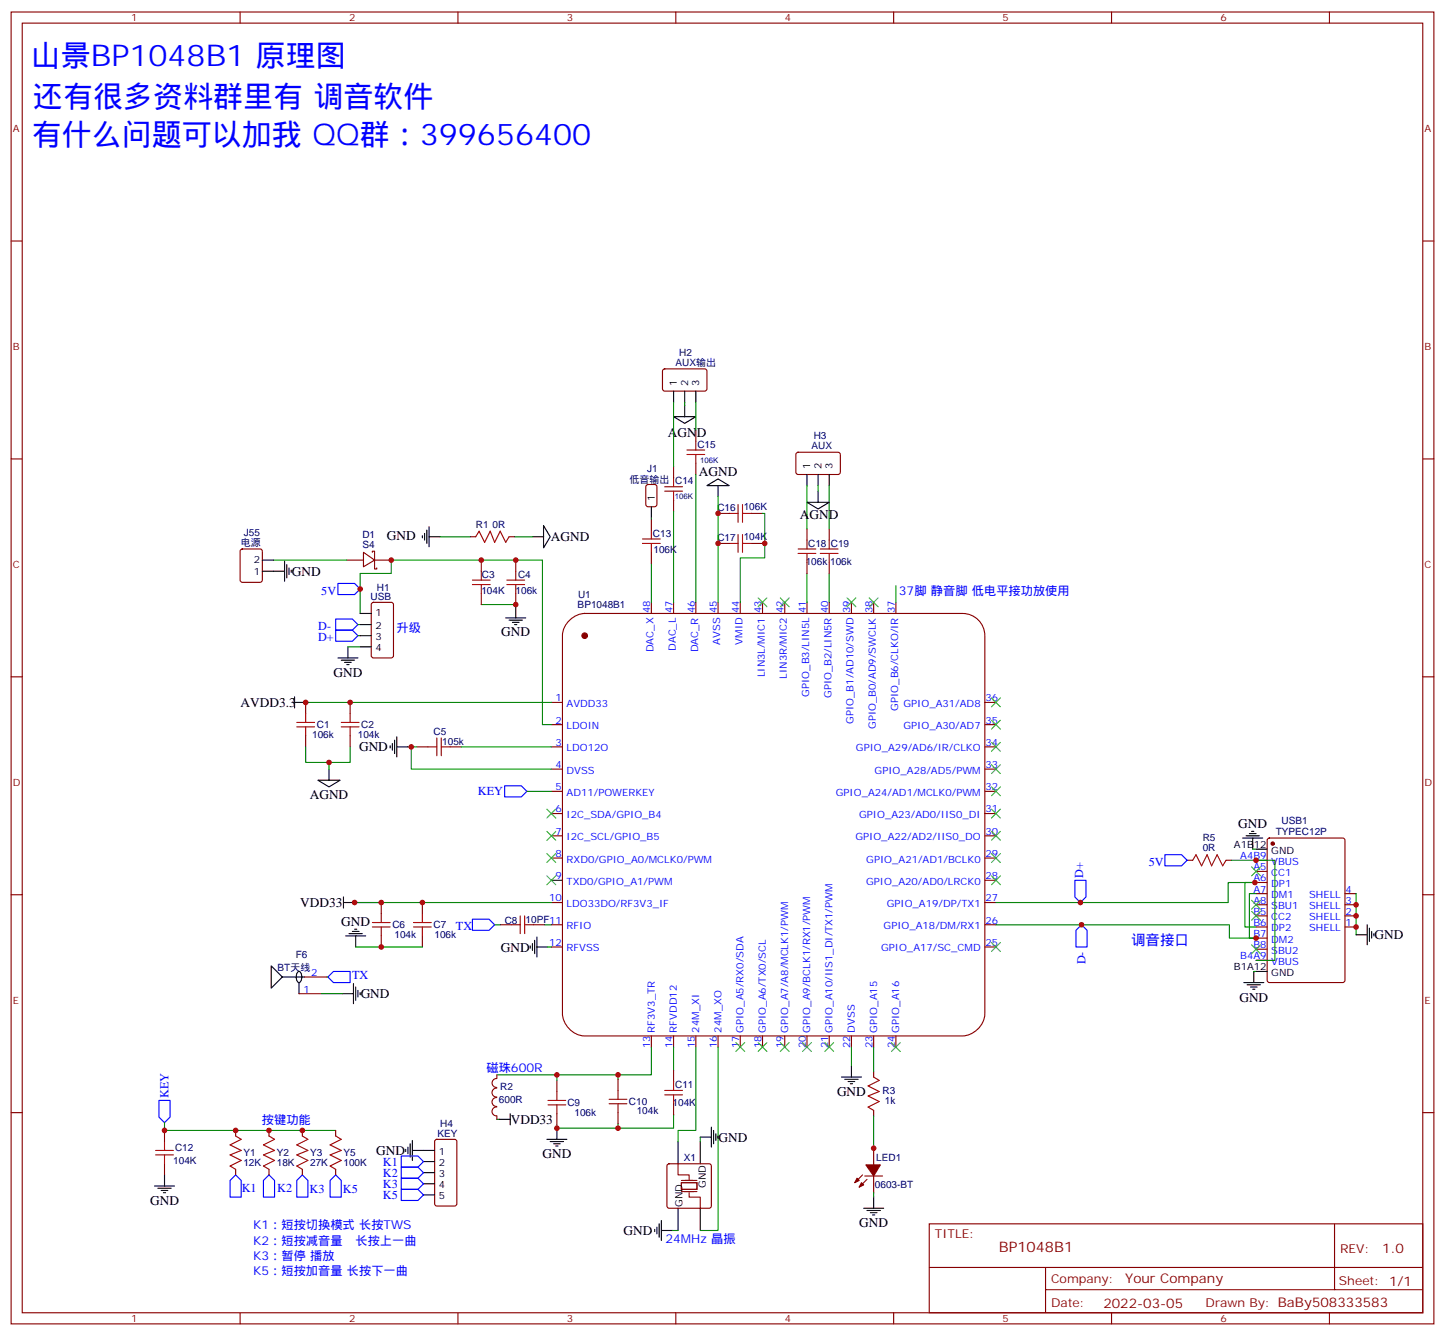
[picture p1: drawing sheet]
<svg xmlns="http://www.w3.org/2000/svg" width="459mm" height="424mm" viewBox="0 0 459 424" stroke-linecap="round" stroke-linejoin="round" font-family="sans-serif">
<g fill="none" stroke="#870000" stroke-width=".35">
<path d="M3.5 3.8h451.6v416.3h-451.6zM7.1 7.3h444.5v409.3h-444.5zM76.2 3.8v3.5M145.3 3.8v3.5M214.5 3.8v3.5M283.6 3.8v3.5M352.8 3.8v3.5M421.9 3.8v3.5M3.5 76.5h3.6M451.6 76.5h3.5M210.5 117.3l.5-.2h12.9l.5 .7-.1 5.9-.6 .4-13-.1-.4-.6v-5.6zM220.8 136.5v3.5"/>
<path d="M3.5 145.6h3.6M205.2 153.9l.5-.2h2.1l.6 .5 .1 5.9-.5 .6-2.3 .1-.7-.5v-5.9zM213.8 148.1v3.5M213.8 158.7v3.5M220.8 147v3.6M252.8 143.7l.5-.2 13 .1 .4 .6-.1 5.9-.6 .5-13-.1-.4-.6v-5.7zM451.6 145.6h3.5M76.4 174.4l.5-.2h5.6l.7 .4 .1 9.5-.5 .6-5.9 .1-.6-.5-.1-9.4zM110.1 177.7h5.3M115.4 175.3l3.5 2.4-3.5 2.1zM118.2 175.3v-.4h.7v2.8M118.9 177.7v2.9h.7v-.4"/>
<path d="M118.9 177.7h5.3M149.2 170.3h1.8M152.8 177.7v3.6M161.6 170.3h1.7M163.7 177.7v3.6M206.7 164.7v3.5M206.7 175.3v3.5M227.9 162.9h3.5M227.9 172.4h3.5M238.5 162.9h3.5M238.5 172.4h3.5M256.1 167.9v3.5"/>
<path d="M256.1 178.4v3.6M263.2 167.9v3.5M263.2 178.4v3.6M118.1 191.3l.4-.2h5.7l.6 .5 .1 16.5-.5 .6-5.9 .1-.6-.5-.1-16.5zM152.8 188.3v3.5M163.7 188.3v3.5M180.5 197.1a7.4 7.4 0 0 1 5.1-2.4h119.9a7.1 7.1 0 0 1 7.1 7v120a7.6 7.6 0 0 1-7.1 7h-119.9a7.6 7.6 0 0 1-7.1-7v-120a6.7 6.7 0 0 1 2-4.6zM206.7 191.1v3.6M213.8 191.1v3.6M220.8 191.1v3.6M227.9 191.1v3.6M234.9 191.1v3.6"/>
<path d="M242 191.1v3.6M249.1 191.1v3.6M256.1 191.1v3.6M263.2 191.1v3.6M270.2 191.1v3.6M277.3 191.1v3.6M284.3 191.1v3.6M3.5 214.8h3.6M451.6 214.8h3.5M97 222.9v3.5M97 233.5v3.5M111.1 222.9v3.5"/>
<path d="M111.1 233.5v3.5M132.3 237h3.5M142.9 237h3.5M175 222.9h3.5M175 229.9h3.5M175 237h3.5M312.6 222.9h3.5M312.6 229.9h3.5M312.6 237h3.5M175 244.1h3.5M175 251.1h3.5M175 258.2h3.5"/>
<path d="M312.6 244.1h3.5M312.6 251.1h3.5M312.6 258.2h3.5M175 265.2h3.5M175 272.3h3.5M312.6 265.2h3.5M312.6 272.3h3.5M312.6 279.3h3.5M376.8 273h1.7M389.1 273h1.8M398.6 273h3.6M398.6 276.5h3.6"/>
<path d="M402.4 266.1l.5-.2h23.3l.6 .5 .1 44.7-.5 .6-23.5 .1-.7-.5v-44.7zM3.5 283.9h3.6M121 286.4v3.5M121 297v3.5M134.1 286.4v3.5M134.1 297v3.5M158.7 293.4h3.6M169.3 293.4h3.6M175 286.4h3.5M175 293.4h3.5M312.6 286.4h3.5M312.6 293.4h3.5"/>
<path d="M398.6 280h3.6M398.6 283.6h3.6M398.6 287.1h3.6M398.6 290.6h3.6M398.6 294.1h3.6M398.6 297.7h3.6M426.9 283.6h3.5M426.9 287.1h3.5M426.9 290.6h3.5M426.9 294.1h3.5M451.6 283.9h3.5M94.9 315.3h7.1"/>
<path d="M96.7 310h7M175 300.5h3.5M312.6 300.5h3.5M398.6 301.2h3.6M398.6 304.7h3.6M206.7 328.7v3.5M213.8 339.7v3.5M220.8 328.7v3.5M227.9 328.7v3.5M234.9 328.7v3.5M242 328.7v3.5M249.1 328.7v3.5"/>
<path d="M256.1 328.7v3.5M263.2 328.7v3.5M270.2 328.7v3.5M277.3 328.7v3.5M284.3 328.7v3.5M3.5 353.1h3.6M52.2 358.7v3.5M74.8 358.7v1.8M85.4 358.7v1.8M96 358.7v1.8M106.5 358.7v1.8M157.7 348.3a1.41 1.41 0 0 0-1.5 1.4 1.41 1.41 0 0 0 1.5 1.4"/>
<path d="M157.7 345.3a1.41 1.41 0 0 0-1.5 1.4 1.41 1.41 0 0 0 1.5 1.4M157.7 351.3a1.41 1.41 0 0 0-1.5 1.4 1.41 1.41 0 0 0 1.5 1.4v1.1M157.7 342.2a1.41 1.41 0 0 0-1.5 1.4 1.41 1.41 0 0 0 1.5 1.5M157.7 341.1v1M176.7 342.8v3.6M176.7 353.4v3.5M196.1 342.5v3.5M196.1 353.1v3.5M213.8 350.2v3.6M277.3 340v1.8M277.3 352.4v1.7M451.6 353.1h3.5"/>
<path d="M52.2 369.3v3.5M74.8 371.1v1.7M85.4 371.1v1.7M96 371.1v1.7M106.5 371.1v1.7M138.2 361.7l.4-.2h5.7l.6 .5 .1 20-.5 .6-5.9 .1-.6-.5-.1-20zM211.9 369.5l.5-.2h12.7l.5 .2 .2 .5v12.7l-.3 .5-.4 .2h-12.7l-.5-.2-.2-.5v-12.7zM273.8 372.8l-2.5 2.5M274.5 373.2h5.6M275.2 374.2l-2.5 2.5M277.3 364.3v5.3M277.3 373.2v5.3"/>
<path d="M294.9 388.3h156.7v28.3h-156.7zM423.5 388.4l.1 20.8M76.2 416.6v3.5M145.3 416.6v3.5M214.5 416.6v3.5M283.6 416.6v3.5M295 402.2h156.4M331.8 409.2h119.6M331.8 402.2v14.1M352.8 416.6v3.5M421.9 416.6v3.5"/>
</g>
<path d="M213.8 328.7v3.5" fill="none" stroke="#800000" stroke-width=".35"/>
<path d="M175 279.3h3.5" fill="none" stroke="#000008" stroke-width=".35"/>
<g fill="#870000" stroke="#870000" stroke-width=".35">
<path d="M273.4 375.3l.7 .7-1.4 .7z"/>
<path d="M272 373.9l.7 .7-1.4 .7z"/>
<path d="M274.8 369.6h4.6l-2.1 3.6z"/>
<circle cx="185.6" cy="201.7" r=".88"/>
<circle cx="403.9" cy="267.7" r=".53"/>
</g>
<g fill="none" stroke="#000" stroke-width=".35">
<path d="M213.8 132.2h7l-3.5 2.1zM213.8 124.1v3.5M217.3 124.1v3.5M217.3 128.7v3.5M220.8 124.1v3.5M224.4 154.1l3.5-2.1 3.5 2.1zM227.9 154.1v3.5M256.1 159.4h7.1l-3.6 2.1zM256.1 150.6v3.5M259.6 150.6v3.5M259.6 155.9v3.5M263.2 150.6v3.5"/>
<path d="M83.3 177.7h3.5M90.3 178.1v6.3M91 179.1v4.3M134.1 170v.7M134.8 169.3v2.1M135.5 168.2v4.2M136.2 170.3h3.5M136.2 167.1v6.4M169 170.3h3.5M172.5 166.8l2.1 3.5-2.1 3.5zM206.7 160.8v3.5M83.3 181.3h7"/>
<path d="M91.7 180.2v2.1M92.4 180.9v.7M114.3 198.2h3.5M114.3 194.7h3.5M160.5 196.1h6.4M161.6 196.8h4.2M162.6 197.5h2.1M163.3 198.2h.7M163.7 192.5v3.6M107.2 208.8h6.4M108.3 209.5h4.2M109.4 210.2h2.1"/>
<path d="M110.1 210.9h.7M110.4 205.2v3.6M114.3 201.7h3.5M114.3 205.2h3.5M93.5 222.9h3.5M93.5 221.1v3.5M123.8 236.6v.7M124.5 235.9v2.2M125.2 234.9v4.2M125.9 237h3.6M125.9 233.8v6.4M100.9 247.6h7l-3.5 2.1z"/>
<path d="M104.4 244.1v3.5M394.4 265.9h6.4M395.5 265.2h4.2M396.5 264.5h2.1M397.2 263.8h.7M397.6 265.9v3.6M398.6 269.5h3.6M109 286.4h3.5M109 284.6v3.5M109.7 297h6.4M110.8 296.3h4.2M111.8 295.6h2.1"/>
<path d="M112.5 294.9h.7M112.9 297v3.5M169 299.4v2.2M169.7 298.4v4.2M170.4 297.3v6.4M430.4 296.6h3.5M433.9 293.4v6.4M434.6 294.5v4.2M435.3 295.6v2.1M436 296.3v.7M86.1 306.5l3.5 3.5-3.5 3.5zM89.6 310h7.1"/>
<path d="M94.6 308.3h.3a2.2 2.2 0 0 1 0 3.5 2.29 2.29 0 0 1-.3-3.5zM94.9 311.8v3.5M108.7 315.3h3.5M112.2 312.1v6.4M112.9 313.2v4.2M113.6 314.3v2.1M114.3 315v.7M168.3 300.1v.7M170.4 300.5h3.5M394.8 311.8h6.3M395.8 312.5h4.2M396.9 313.2h2.1"/>
<path d="M397.6 313.9h.7M397.9 308.3v3.5M398.6 308.3h3.6M270.2 338.2v3.6M158.4 355.2h3.5M161.9 353.4v3.5M176.7 358v3.5M225.8 357.6v6.4M226.5 358.7v4.2M227.2 359.8v2.1M267.1 341.8h6.3M268.1 342.5h4.2"/>
<path d="M269.2 343.2h2.1M269.9 343.9h.7M49 376.3h6.4M50.1 377h4.2M51.2 377.8h2.1M51.9 378.5h.7M52.2 372.8v3.5M128.8 364.7v.7M129.5 364v2.1M130.2 362.9v4.3M130.9 365.1h7M130.9 361.9v6.3"/>
<path d="M134.4 368.6h3.5M134.4 372.1h3.5M134.4 375.6h3.5M134.4 379.2h3.5M173.6 361.5h6.3M174.6 362.2h4.3M175.7 362.9h2.1M176.4 363.6h.7M215.2 362.2v7.1M222.2 362.2v7.1M222.2 360.8h3.6M227.9 360.5v.7"/>
<path d="M277.3 379.9v3.5M207.8 390.1v.7M208.5 389.4v2.1M209.2 388.3v4.3M209.9 390.5h3.5M209.9 387.3v6.3M215.2 383.4v7.1M222.2 383.4v7.1M274.1 383.4h6.4M275.2 384.1h4.2M276.2 384.8h2.1M276.9 385.5h.7"/>
</g>
<g fill="none" stroke="#a10000" stroke-width=".35">
<path d="M220.8 140v2.8M211 155.9h5.6M211 154.4h5.6M213.8 151.6v2.8M213.8 155.9v2.8M218 144.2h5.7M218 142.8h5.7M220.8 144.2v2.8M151 170.3l1-1.7 1.8 3.5 1.8-3.5 1.4 3.5 1.7-3.5 1.8 3.5 1.1-1.8M203.9 172.4h5.6M203.9 171h5.6M206.7 168.2v2.8"/>
<path d="M206.7 172.4v2.9M231.4 162.9h2.8M231.4 172.4h2.8M234.2 160.1v5.6M234.2 169.6v5.7M235.7 160.1v5.6M235.7 169.6v5.7M235.7 162.9h2.8M235.7 172.4h2.8M253.3 175.6h5.6M253.3 174.2h5.6M256.1 171.4v2.8"/>
<path d="M256.1 175.6v2.8M260.3 175.6h5.7M260.3 174.2h5.7M263.2 171.4v2.8M263.2 175.6v2.8M149.9 185.5h5.7M149.9 184.1h5.7M152.8 181.3v2.8M152.8 185.5v2.8M160.9 185.5h5.6M160.9 184.1h5.6M163.7 181.3v2.8"/>
<path d="M163.7 185.5v2.8M94.2 229.2h5.6M94.2 230.6h5.6M97 226.4v2.8M97 230.6v2.9M108.3 229.2h5.6M108.3 230.6h5.6M111.1 226.4v2.8M111.1 230.6v2.9M135.8 237h2.8M138.6 234.2v5.6M140.1 237h2.8"/>
<path d="M140.1 234.2v5.6M378.5 273l1.1-1.8 1.8 3.5 1.7-3.5 1.4 3.5 1.8-3.5 1.8 3.5 1-1.7M118.2 294.1h5.6M118.2 292.7h5.6M121 289.9v2.8M121 294.1v2.9M131.2 294.1h5.7M131.2 292.7h5.7M134.1 289.9v2.8M134.1 294.1v2.9M162.3 293.4h2.8M165.1 290.6v5.7"/>
<path d="M166.5 293.4h2.8M166.5 290.6v5.7M173.9 350.6h5.7M173.9 349.2h5.7M176.7 346.4v2.8M176.7 350.6v2.8M193.3 350.2h5.7M193.3 348.8h5.7M196.1 346v2.8M196.1 350.2v2.9M211 346h5.6M211 347.4h5.6"/>
<path d="M213.8 343.2v2.8M213.8 347.4v2.8M277.3 341.8l1.7 1-3.5 1.8 3.5 1.8-3.5 1.4 3.5 1.7-3.5 1.8 1.8 1.1M49.4 366.5h5.6M49.4 365.1h5.6M52.2 362.2v2.9M52.2 366.5v2.8M74.8 360.5l1.8 1-3.6 1.8 3.6 1.8-3.6 1.4 3.6 1.7-3.6 1.8 1.8 1.1M85.4 360.5l1.7 1-3.5 1.8 3.5 1.8-3.5 1.4 3.5 1.7-3.5 1.8 1.8 1.1M96 360.5l1.7 1-3.5 1.8 3.5 1.8-3.5 1.4 3.5 1.7-3.5 1.8 1.8 1.1M106.5 360.5l1.8 1-3.5 1.8 3.5 1.8-3.5 1.4 3.5 1.7-3.5 1.8 1.7 1.1"/>
</g>
<g fill="none" stroke="#008700" stroke-width=".35">
<path d="M213.8 127.6v20.5M217.3 127.6v1.1M220.8 127.6v8.9M220.8 150.6v40.5M227.9 157.6v33.5M256.1 154.1v13.8M259.6 154.1v1.8M263.2 154.1v13.8M86.8 177.7h23.3M139.7 170.3h9.5M163.3 170.3h5.7M206.7 164.3v.4"/>
<path d="M206.7 178.8v12.3M213.8 162.2v28.9M242 162.9h.7v14.1h-7.8v14.1M242 172.4h.7M113.6 198.2h.7M114.3 194.7v-12.7h9.9v-4.3h48v52.2h2.8M152.8 191.8h10.9v.7M256.1 182v9.1M263.2 182v9.1M284.3 185.8v5.3M110.4 205.2h3.9M113.6 201.7h.7"/>
<path d="M97 237v4.9h14.1v-4.9M97 222.9h78M129.5 237h1M132.3 237h-1.8v7.1h44.5M146.4 237h28.6M104.4 241.9v2.2M167.2 251.1h7.8M390.9 273h13.7v31.7h-6M397.6 269.5h1M112.5 286.4h62.5M157 293.4h1.7M172.9 293.4h2.1"/>
<path d="M398.3 280h-8.5v6.4h-73.7M398.6 283.6h-2.1v14.1h2.1h-8.4v-4.3h-74.1M398.6 280h-3.5v14.1h3.5M430.4 283.6v13M102 315.3h6.7M103.7 310h.4M112.9 300.5h21.2M173.9 300.5h1.1M397.9 308.3h.7M206.7 332.2v8.9h-49M213.8 332.2v7.5M220.8 332.2v26.5h-5.6v3.5"/>
<path d="M227.9 332.2v58.3h-5.7M270.2 332.2v6M277.3 332.2v7.8M52.2 356.2v2.5h54.3M157.7 355.2h.7M176.7 341.1v1.7M196.1 341.1v1.4M196.1 356.6v1.4M213.8 353.8v4.2h-37.1v-1.1M277.3 354.1v11M222.2 360.8v1.4M277.3 378.5v1.4"/>
<path d="M213.4 390.5h1.8"/>
</g>
<path d="M215.2 369.3v3.5h3.5v1.8M216.3 375.3h4.9v2.1h-4.9zM216.3 378.1h4.9M216.3 374.6h4.9M218.7 378.5v1.4h3.5v3.5" fill="none" stroke="#870012" stroke-width=".35"/>
<g fill="none" stroke="#3c3" stroke-width=".35">
<path d="M240.6 189.7l2.8 2.8M243.4 189.7l-2.8 2.8M247.6 189.7l2.9 2.8M250.5 189.7l-2.9 2.8M268.8 189.7l2.8 2.8M271.6 189.7l-2.8 2.8M275.9 189.7l2.8 2.8M278.7 189.7l-2.8 2.8M314.7 221.5l2.8 2.8M314.7 228.5l2.8 2.9M314.7 235.6l2.8 2.8M317.5 221.5l-2.8 2.8"/>
<path d="M317.5 228.5l-2.8 2.9M317.5 235.6l-2.8 2.8M173.6 256.8l2.8 2.8M176.4 256.8l-2.8 2.8M314.7 242.6l2.8 2.9M314.7 249.7l2.8 2.8M314.7 256.8l2.8 2.8M317.5 242.6l-2.8 2.9M317.5 249.7l-2.8 2.8M317.5 256.8l-2.8 2.8M173.6 277.9l2.8 2.8M173.6 263.8l2.8 2.8"/>
<path d="M173.6 270.9l2.8 2.8M176.4 277.9l-2.8 2.8M176.4 263.8l-2.8 2.8M176.4 270.9l-2.8 2.8M314.7 263.8l2.8 2.8M314.7 270.9l2.8 2.8M314.7 277.9l2.8 2.8M317.5 263.8l-2.8 2.8M317.5 270.9l-2.8 2.8M317.5 277.9l-2.8 2.8M397.2 275.1l2.8 2.8M400 275.1l-2.8 2.8"/>
<path d="M314.7 299.1l2.8 2.8M317.5 299.1l-2.8 2.8M397.2 285.7l2.8 2.8M397.2 289.2l2.8 2.8M397.2 299.8l2.8 2.8M400 285.7l-2.8 2.8M400 289.2l-2.8 2.8M400 299.8l-2.8 2.8M233.5 330.8l2.9 2.9M236.4 330.8l-2.9 2.9M240.6 330.8l2.8 2.9M243.4 330.8l-2.8 2.9"/>
<path d="M247.6 330.8l2.9 2.9M250.5 330.8l-2.9 2.9M254.7 330.8l2.8 2.9M257.5 330.8l-2.8 2.9M261.8 330.8l2.8 2.9M264.6 330.8l-2.8 2.9M282.9 330.8l2.9 2.9M285.8 330.8l-2.9 2.9"/>
</g>
<g fill="none" stroke="#00f" stroke-width=".35">
<path d="M106.5 196.4h5.3l1.8 1.8-1.8 1.8h-5.3zM106.5 200h5.3l1.8 1.7-1.8 1.8h-5.3zM107.2 185.1h5.3l1.8 1.8-1.8 1.8h-5.3zM160.2 249.3h5.3l1.7 1.8-1.7 1.8h-5.3zM341.1 279.3h3.6v5.3l-1.8 1.8-1.8-1.8zM369.7 271.2h5.3l1.8 1.8-1.8 1.7h-5.3zM149.9 291.7h5.3l1.8 1.7-1.8 1.8h-5.3zM343.3 293.4l1.7 1.8v5.3h-3.5v-5.3zM105.8 308.3h5.3v3.5h-5.3l-1.7-1.8zM50.4 349.2h3.6v5.3l-1.8 1.7-1.8-1.7zM74.8 372.8l1.8 1.8v5.3h-3.6v-5.3zM85.4 372.8l1.7 1.8v5.3h-3.5v-5.3z"/>
<path d="M96 372.8l1.7 1.8v5.3h-3.5v-5.3zM106.5 372.8l1.8 1.8v5.3h-3.5v-5.3zM127.4 366.8h5.2l1.8 1.8-1.8 1.7h-5.2zM127.4 370.3h5.2l1.8 1.8-1.8 1.8h-5.2zM127.4 373.9h5.2l1.8 1.7-1.8 1.8h-5.2zM127.4 377.4h5.2l1.8 1.8-1.8 1.7h-5.2z"/>
</g>
<g fill="#c00">
<circle cx="176.7" cy="358" r=".88"/>
<circle cx="176.7" cy="341.1" r=".88"/>
<circle cx="196.1" cy="341.1" r=".88"/>
<circle cx="196.1" cy="358" r=".88"/>
<circle cx="112.5" cy="286.4" r=".88"/>
<circle cx="130.5" cy="237" r=".88"/>
<circle cx="104.4" cy="241.9" r=".88"/>
<circle cx="97" cy="222.9" r=".88"/>
<circle cx="121" cy="286.4" r=".88"/>
<circle cx="121" cy="300.5" r=".88"/>
<circle cx="134.1" cy="286.4" r=".88"/>
<circle cx="430.4" cy="294.1" r=".88"/>
<circle cx="430.4" cy="290.6" r=".88"/>
<circle cx="430.4" cy="287.1" r=".88"/>
<circle cx="398.3" cy="280" r=".88"/>
<circle cx="398.6" cy="297.7" r=".88"/>
<circle cx="111.1" cy="222.9" r=".88"/>
<circle cx="242.7" cy="172.4" r=".88"/>
<circle cx="163.7" cy="191.8" r=".88"/>
<circle cx="163.7" cy="177.7" r=".88"/>
<circle cx="152.8" cy="177.7" r=".88"/>
<circle cx="277.3" cy="364.3" r=".88"/>
<circle cx="124.2" cy="177.7" r=".88"/>
<circle cx="114.3" cy="186.9" r=".88"/>
<circle cx="398.6" cy="273" r=".88"/>
<circle cx="342.9" cy="286.4" r=".88"/>
<circle cx="343.3" cy="293.4" r=".88"/>
<circle cx="227.9" cy="162.9" r=".88"/>
<circle cx="227.9" cy="172.4" r=".88"/>
<circle cx="52.2" cy="358.7" r=".88"/>
<circle cx="74.8" cy="358.7" r=".88"/>
<circle cx="85.4" cy="358.7" r=".88"/>
<circle cx="96" cy="358.7" r=".88"/>
</g>
<g font-size="9.5" fill="#00f">
<text x="9.8" y="21">山景BP1048B1 原理图</text>
<text x="10.5" y="34">还有很多资料群里有 调音软件</text>
<text x="10.1" y="46">有什么问题可以加我 QQ群：399656400</text>
</g>
<text font-size="4.6" fill="#00f" x="359" y="300">调音接口</text>
<text font-size="4.6" fill="#800" x="317" y="397.4">BP1048B1</text>
<g font-size="4.2">
<text x="212" y="138.6">AGND</text>
<text x="221.8" y="150.9">AGND</text>
<text x="253.9" y="164.7">AGND</text>
<text x="122.8" y="171.4">GND</text>
<text x="174.9" y="171.8">AGND</text>
<text x="92.6" y="182.7">GND</text>
<text x="159.1" y="201.7">GND</text>
<text x="105.8" y="214.8">GND</text>
<text x="76.3" y="224.3">AVDD3.3</text>
<text x="114" y="238.4">GND</text>
<text x="98.3" y="253.6">AGND</text>
<text x="393" y="262.7">GND</text>
<text x="95.3" y="287.8">VDD33</text>
<text x="108.3" y="293.8">GND</text>
<text x="436.2" y="298.1">GND</text>
<text x="158.9" y="301.9">GND</text>
<text x="114.5" y="316.8">GND</text>
<text x="393.4" y="317.9">GND</text>
<text x="265.6" y="347.9">GND</text>
<text x="162.1" y="356.6">VDD33</text>
<text x="228.1" y="362.3">GND</text>
<text x="119.4" y="366.5">GND</text>
<text x="172.2" y="367.6">GND</text>
<text x="47.6" y="382.4">GND</text>
<text x="272.7" y="389.5">GND</text>
<text x="197.9" y="391.9">GND</text>
</g>
<g font-size="4.2" fill="#800">
<text x="438.7" y="397.6">1.0</text>
<text x="357.1" y="407.2">Your Company</text>
<text x="350.2" y="415">2022-03-05</text>
</g>
<g font-size="3.9" fill="#00f">
<text x="102" y="188.7">5V</text>
<text x="285.3" y="188.9">37脚 静音脚 低电平接功放使用</text>
<text x="101" y="203.3">D+</text>
<text x="101" y="199.8">D-</text>
<text x="125.8" y="200.5">升级</text>
<text x="151.7" y="252.4">KEY</text>
<text x="364.6" y="274.7">5V</text>
<text x="343.8" y="278.7" transform="rotate(-90 343.8 278.7)">D+</text>
<text x="144.7" y="295.3">TX</text>
<text x="111.8" y="310.8">TX</text>
<text x="344.5" y="306" transform="rotate(-90 344.5 306)">D-</text>
<text x="154.4" y="340.2">磁珠600R</text>
<text x="53.4" y="348.5" transform="rotate(-90 53.4 348.5)">KEY</text>
<text x="83.1" y="356.8">按键功能</text>
<text x="121.5" y="369.9">K1</text>
<text x="121.5" y="373.4">K2</text>
<text x="121.5" y="376.9">K3</text>
<text x="76.7" y="378.3">K1</text>
<text x="88" y="378.3">K2</text>
<text x="98.2" y="378.7">K3</text>
<text x="108.8" y="378.7">K5</text>
<text x="121.5" y="380.4">K5</text>
<text x="80.3" y="390">K1：短按切换模式 长按TWS</text>
<text x="80.3" y="394.9">K2：短按减音量</text>
<text x="112.8" y="394.9">长按上一曲</text>
<text x="211.2" y="394.6">24MHz 晶振</text>
<text x="80.3" y="399.8">K3：暂停 播放</text>
<text x="80.3" y="404.4">K5：短按加音量 长按下一曲</text>
</g>
<g font-size="3.9" fill="#800">
<text x="296.7" y="392.9">TITLE:</text>
<text x="425.3" y="397.6">REV:</text>
<text x="333.6" y="407.1">Company:</text>
<text x="425" y="407.7">Sheet: 1/1</text>
<text x="333.6" y="414.8">Date:</text>
<text x="382.6" y="414.9">Drawn By: BaBy508333583</text>
</g>
<g font-size="3.2" fill="#800">
<text x="41.6" y="6.8">1</text>
<text x="110.8" y="6.8">2</text>
<text x="179.9" y="6.8">3</text>
<text x="249.1" y="6.8">4</text>
<text x="318.2" y="6.8">5</text>
<text x="387.3" y="6.8">6</text>
<text x="4.1" y="41.9">A</text>
<text x="452.1" y="41.9">A</text>
<text x="4.1" y="111.1">B</text>
<text x="452.1" y="111.1">B</text>
<text x="4.1" y="180.2">C</text>
<text x="452.1" y="180.2">C</text>
<text x="4.1" y="249.3">D</text>
<text x="452.1" y="249.3">D</text>
<text x="4.1" y="318.5">E</text>
<text x="452.1" y="318.5">E</text>
<text x="41.6" y="419.6">1</text>
<text x="110.8" y="419.6">2</text>
<text x="179.9" y="419.6">3</text>
<text x="249.1" y="419.6">4</text>
<text x="318.2" y="419.6">5</text>
<text x="387.3" y="419.6">6</text>
</g>
<g font-size="3.2" fill="#000080">
<text x="215.6" y="112.9">H2</text>
<text x="214.4" y="116.1">AUX输出</text>
<text x="221.4" y="142.2">C15</text>
<text x="257.5" y="142.5">AUX</text>
<text x="258.2" y="139.3">H3</text>
<text x="205.3" y="149.9">J1</text>
<text x="199.8" y="153.1">低音输出</text>
<text x="214.3" y="153.5">C14</text>
<text x="236" y="161.9">106K</text>
<text x="151" y="167.6">R1</text>
<text x="156.3" y="167.6">0R</text>
<text x="227.7" y="162.3">C16</text>
<text x="76.4" y="173.2">电源</text>
<text x="77.4" y="170">J55</text>
<text x="115" y="173.8">S4</text>
<text x="115" y="170.6">D1</text>
<text x="207.2" y="170.4">C13</text>
<text x="227.7" y="171.8">C17</text>
<text x="236" y="171.5">104K</text>
<text x="256.5" y="173.6">C18</text>
<text x="263.7" y="173.6">C19</text>
<text x="207.4" y="175.3">106K</text>
<text x="255.7" y="179.2">106k</text>
<text x="263.5" y="179.2">106k</text>
<text x="152.9" y="183.4">C3</text>
<text x="164.4" y="183.4">C4</text>
<text x="117.6" y="190.5">USB</text>
<text x="119.6" y="187.7">H1</text>
<text x="152.8" y="188.4">104K</text>
<text x="163.7" y="188.4">106k</text>
<text x="183.5" y="189.8">U1</text>
<text x="183.3" y="193">BP1048B1</text>
<text x="100.5" y="231.1">C1</text>
<text x="114.7" y="231.1">C2</text>
<text x="137.6" y="233.2">C5</text>
<text x="99.1" y="234.2">106k</text>
<text x="113.6" y="234.2">104k</text>
<text x="140.4" y="236.4">105k</text>
<text x="406.7" y="261.5">USB1</text>
<text x="381.7" y="267">R5</text>
<text x="404.9" y="265">TYPEC12P</text>
<text x="381.7" y="270.2">0R</text>
<text x="160.2" y="293.2">C8</text>
<text x="166.8" y="292.8">10PF11</text>
<text x="124.5" y="294.6">C6</text>
<text x="125.2" y="297.7">104k</text>
<text x="137.6" y="294.6">C7</text>
<text x="137.9" y="297.7">106k</text>
<text x="93.9" y="304.1">F6</text>
<text x="88.1" y="308">BT天线</text>
<text x="158.8" y="345.7">R2</text>
<text x="214.3" y="345.4">C11</text>
<text x="280.1" y="347.1">R3</text>
<text x="158.3" y="350">600R</text>
<text x="180.1" y="351">C9</text>
<text x="199.6" y="350.7">C10</text>
<text x="202.1" y="353.5">104k</text>
<text x="213.5" y="351">104K</text>
<text x="280.8" y="350.3">1k</text>
<text x="139.7" y="357.7">H4</text>
<text x="182.3" y="354.2">106k</text>
<text x="55.5" y="365.1">C12</text>
<text x="138.9" y="360.9">KEY</text>
<text x="55" y="369.4">104K</text>
<text x="77.3" y="370.1">12K</text>
<text x="77.3" y="366.9">Y1</text>
<text x="87.8" y="370.1">18K</text>
<text x="87.8" y="366.9">Y2</text>
<text x="98.4" y="370.1">27K</text>
<text x="98.4" y="366.9">Y3</text>
<text x="109" y="370.1">100K</text>
<text x="109" y="366.9">Y5</text>
<text x="217.1" y="368.3">X1</text>
<text x="278.1" y="368.3">LED1</text>
<text x="277.7" y="377.1">0603-BT</text>
</g>
<g font-size="3.2">
<text x="214.8" y="122.3" transform="rotate(-90 214.8 122.3)">1</text>
<text x="218.4" y="122.3" transform="rotate(-90 218.4 122.3)">2</text>
<text x="221.9" y="122.3" transform="rotate(-90 221.9 122.3)">3</text>
<text x="257.2" y="148.8" transform="rotate(-90 257.2 148.8)">1</text>
<text x="260.7" y="148.8" transform="rotate(-90 260.7 148.8)">2</text>
<text x="264.2" y="148.8" transform="rotate(-90 264.2 148.8)">3</text>
<text x="207.8" y="159" transform="rotate(-90 207.8 159)">1</text>
<text x="80.5" y="178.8">2</text>
<text x="80.5" y="182.3">1</text>
<text x="119.1" y="195.4">1</text>
<text x="119.1" y="199.6">2</text>
<text x="119.1" y="203.1">3</text>
<text x="119.1" y="206.7">4</text>
<text x="391.6" y="269.1">A1B12</text>
<text x="403.5" y="270.9">GND</text>
<text x="391.6" y="307.9">B1A12</text>
<text x="403.5" y="309.7">GND</text>
<text x="139.2" y="366.5">1</text>
<text x="139.2" y="370">2</text>
<text x="139.2" y="373.5">3</text>
<text x="139.2" y="377">4</text>
<text x="224" y="376.9" transform="rotate(-90 224 376.9)">GND</text>
<text x="139.2" y="380.6">5</text>
<text x="216.6" y="383" transform="rotate(-90 216.6 383)">GND</text>
</g>
<g font-size="3.2" fill="#00f">
<text x="206.4" y="194.5" transform="rotate(-90 206.4 194.5)">48</text>
<text x="213.4" y="194.5" transform="rotate(-90 213.4 194.5)">47</text>
<text x="220.5" y="194.5" transform="rotate(-90 220.5 194.5)">46</text>
<text x="227.5" y="194.5" transform="rotate(-90 227.5 194.5)">45</text>
<text x="234.6" y="194.5" transform="rotate(-90 234.6 194.5)">44</text>
<text x="241.7" y="194.5" transform="rotate(-90 241.7 194.5)">43</text>
<text x="248.7" y="194.5" transform="rotate(-90 248.7 194.5)">42</text>
<text x="255.8" y="194.5" transform="rotate(-90 255.8 194.5)">41</text>
<text x="262.8" y="194.5" transform="rotate(-90 262.8 194.5)">40</text>
<text x="269.9" y="194.5" transform="rotate(-90 269.9 194.5)">39</text>
<text x="276.9" y="194.5" transform="rotate(-90 276.9 194.5)">38</text>
<text x="284" y="194.5" transform="rotate(-90 284 194.5)">37</text>
<text x="207.4" y="207" transform="rotate(-90 207.4 207)">DAC_X</text>
<text x="214.5" y="206.6" transform="rotate(-90 214.5 206.6)">DAC_L</text>
<text x="221.5" y="207" transform="rotate(-90 221.5 207)">DAC_R</text>
<text x="228.6" y="204.6" transform="rotate(-90 228.6 204.6)">AVSS</text>
<text x="235.7" y="204.6" transform="rotate(-90 235.7 204.6)">VMID</text>
<text x="242.7" y="214.9" transform="rotate(-90 242.7 214.9)">LIN3L/MIC1</text>
<text x="249.8" y="215.3" transform="rotate(-90 249.8 215.3)">LIN3R/MIC2</text>
<text x="256.8" y="221.1" transform="rotate(-90 256.8 221.1)">GPIO_B3/LIN5L</text>
<text x="263.9" y="221.5" transform="rotate(-90 263.9 221.5)">GPIO_B2/LIN5R</text>
<text x="176.3" y="222.5">1</text>
<text x="179.8" y="224.3">AVDD33</text>
<text x="285" y="225.5" transform="rotate(-90 285 225.5)">GPIO_B6/CLKO/IR</text>
<text x="286.8" y="224.3">GPIO_A31/AD8</text>
<text x="312.7" y="222.5">36</text>
<text x="176.3" y="229.6">2</text>
<text x="179.8" y="231.4">LDOIN</text>
<text x="270.9" y="229.7" transform="rotate(-90 270.9 229.7)">GPIO_B1/AD10/SWD</text>
<text x="278" y="231.4" transform="rotate(-90 278 231.4)">GPIO_B0/AD9/SWCLK</text>
<text x="286.8" y="231.4">GPIO_A30/AD7</text>
<text x="312.7" y="229.6">35</text>
<text x="176.3" y="236.6">3</text>
<text x="179.8" y="238.4">LDO12O</text>
<text x="271.7" y="238.4">GPIO_A29/AD6/IR/CLKO</text>
<text x="312.7" y="236.6">34</text>
<text x="176.3" y="243.7">4</text>
<text x="179.8" y="245.5">DVSS</text>
<text x="277.6" y="245.5">GPIO_A28/AD5/PWM</text>
<text x="312.7" y="243.7">33</text>
<text x="176.3" y="250.8">5</text>
<text x="312.7" y="250.8">32</text>
<text x="176.3" y="257.8">6</text>
<text x="179.8" y="252.5">AD11/POWERKEY</text>
<text x="265.3" y="252.5">GPIO_A24/AD1/MCLK0/PWM</text>
<text x="312.7" y="257.8">31</text>
<text x="179.8" y="259.6">I2C_SDA/GPIO_B4</text>
<text x="272.7" y="259.6">GPIO_A23/AD0/IIS0_DI</text>
<text x="176.3" y="264.9">7</text>
<text x="179.8" y="266.6">I2C_SCL/GPIO_B5</text>
<text x="271.5" y="266.6">GPIO_A22/AD2/IIS0_DO</text>
<text x="312.7" y="264.9">30</text>
<text x="176.3" y="271.9">8</text>
<text x="179.8" y="273.7">RXD0/GPIO_A0/MCLK0/PWM</text>
<text x="274.9" y="273.7">GPIO_A21/AD1/BCLK0</text>
<text x="312.7" y="271.9">29</text>
<text x="393.6" y="272.6">A4B9</text>
<text x="403.5" y="274.4">VBUS</text>
<text x="176.3" y="279">9</text>
<text x="179.8" y="280.7">TXD0/GPIO_A1/PWM</text>
<text x="274.9" y="280.7">GPIO_A20/AD0/LRCK0</text>
<text x="312.7" y="279">28</text>
<text x="397.8" y="276.2">A5</text>
<text x="397.8" y="279.7">A6</text>
<text x="403.5" y="277.9">CC1</text>
<text x="403.5" y="281.4">DP1</text>
<text x="174.3" y="286">10</text>
<text x="179.8" y="287.8">LDO33DO/RF3V3_IF</text>
<text x="281.4" y="287.8">GPIO_A19/DP/TX1</text>
<text x="312.7" y="286">27</text>
<text x="397.8" y="283.2">A7</text>
<text x="397.8" y="286.7">A8</text>
<text x="403.5" y="285">DM1</text>
<text x="415.5" y="285">SHELL</text>
<text x="427" y="286.7">3</text>
<text x="427" y="283.2">4</text>
<text x="312.7" y="293.1">26</text>
<text x="397.8" y="290.3">B5</text>
<text x="397.8" y="293.8">B6</text>
<text x="403.5" y="288.5">SBU1</text>
<text x="403.5" y="292">CC2</text>
<text x="415.5" y="292">SHELL</text>
<text x="415.5" y="288.5">SHELL</text>
<text x="427" y="293.8">1</text>
<text x="427" y="290.3">2</text>
<text x="179.8" y="294.9">RFIO</text>
<text x="280.4" y="294.9">GPIO_A18/DM/RX1</text>
<text x="397.8" y="297.3">B7</text>
<text x="403.5" y="295.6">DP2</text>
<text x="403.5" y="299.1">DM2</text>
<text x="415.5" y="295.6">SHELL</text>
<text x="174.3" y="300.1">12</text>
<text x="179.8" y="301.9">RFVSS</text>
<text x="279.7" y="301.9">GPIO_A17/SC_CMD</text>
<text x="312.7" y="300.1">25</text>
<text x="393.6" y="304.4">B4A9</text>
<text x="397.8" y="300.8">B8</text>
<text x="403.5" y="302.6">SBU2</text>
<text x="98.8" y="309.7">2</text>
<text x="403.5" y="306.1">VBUS</text>
<text x="96.3" y="315">1</text>
<text x="207.8" y="327.7" transform="rotate(-90 207.8 327.7)">RF3V3_TR</text>
<text x="214.8" y="327.7" transform="rotate(-90 214.8 327.7)">RFVDD12</text>
<text x="221.9" y="327.7" transform="rotate(-90 221.9 327.7)">24M_XI</text>
<text x="229" y="327.7" transform="rotate(-90 229 327.7)">24M_XO</text>
<text x="236" y="327.7" transform="rotate(-90 236 327.7)">GPIO_A5/RX0/SDA</text>
<text x="243.1" y="327.7" transform="rotate(-90 243.1 327.7)">GPIO_A6/TX0/SCL</text>
<text x="250.1" y="327.7" transform="rotate(-90 250.1 327.7)">GPIO_A7/A8/MCLK1/PWM</text>
<text x="257.2" y="327.7" transform="rotate(-90 257.2 327.7)">GPIO_A9/BCLK1/RX1/PWM</text>
<text x="264.2" y="327.7" transform="rotate(-90 264.2 327.7)">GPIO_A10/IIS1_DI/TX1/PWM</text>
<text x="271.3" y="327.7" transform="rotate(-90 271.3 327.7)">DVSS</text>
<text x="278.3" y="327.7" transform="rotate(-90 278.3 327.7)">GPIO_A15</text>
<text x="285.4" y="327.7" transform="rotate(-90 285.4 327.7)">GPIO_A16</text>
<text x="206.4" y="332.6" transform="rotate(-90 206.4 332.6)">13</text>
<text x="213.4" y="332.6" transform="rotate(-90 213.4 332.6)">14</text>
<text x="220.5" y="332.6" transform="rotate(-90 220.5 332.6)">15</text>
<text x="227.5" y="332.6" transform="rotate(-90 227.5 332.6)">16</text>
<text x="234.6" y="332.6" transform="rotate(-90 234.6 332.6)">17</text>
<text x="241.7" y="332.6" transform="rotate(-90 241.7 332.6)">18</text>
<text x="248.7" y="332.6" transform="rotate(-90 248.7 332.6)">19</text>
<text x="255.8" y="332.6" transform="rotate(-90 255.8 332.6)">20</text>
<text x="262.8" y="332.6" transform="rotate(-90 262.8 332.6)">21</text>
<text x="269.9" y="332.6" transform="rotate(-90 269.9 332.6)">22</text>
<text x="276.9" y="332.6" transform="rotate(-90 276.9 332.6)">23</text>
<text x="284" y="332.6" transform="rotate(-90 284 332.6)">24</text>
</g>
<g font-size="2.5" fill="#000080">
<text x="222.3" y="146.9">106K</text>
<text x="214.1" y="158.2">106K</text>
</g>
</svg>
